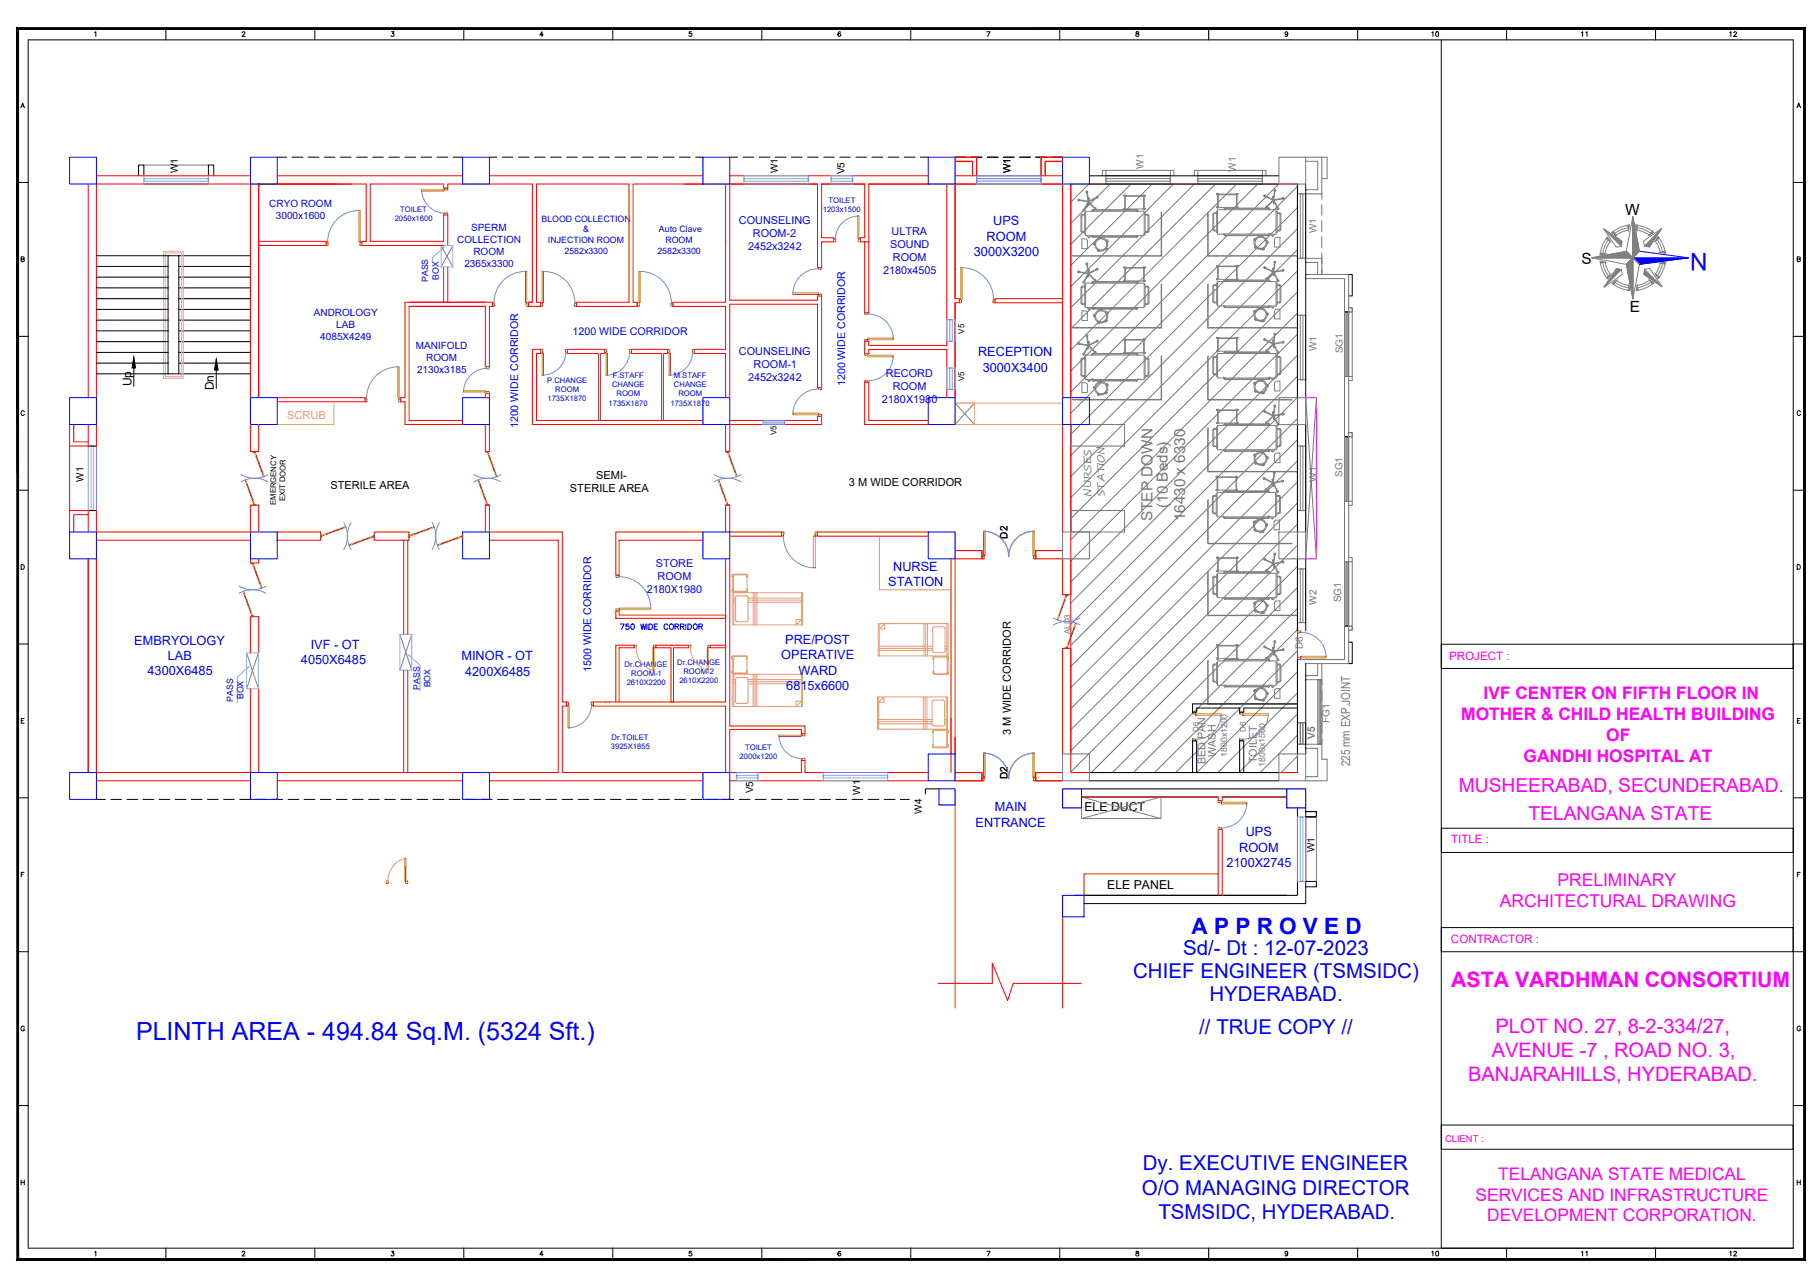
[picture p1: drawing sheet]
<svg xmlns="http://www.w3.org/2000/svg" width="841mm" height="594mm" viewBox="0 0 841 594" stroke-linecap="round" stroke-linejoin="round" font-family="sans-serif">
<!-- layer: WALL -->
<g fill="none" stroke="#f00" stroke-width=".46">
<path d="M441 75h8v6M441 73h10v8M491 75h-8v6M491 73h-10v8M41 85v99M45 81h71M128 81h86M163 85h-47v124h4v-13M226 81h99M335 85v55h-24v2h24v19h-14v2h14v21M337 85v54h41v-2h2v42h-2v-38h-41v43M337 81h92"/>
<path d="M401 85h90v99v-44h-31v-2h31v-53h-50v53h2v2h-2v44M401 85h28M401 85v59h-1v-32M438 85v75h-37v-2h-1v5h1v-2h37v23M441 81h50M495 85h105v272h-105zM495 85v99M120 111h31v2h-31M205 113h-38v-2h2v-26h-49v99M335 112h.1M401 112h-3v-2h2v-25h-20v25h5v2h-5v12h-2v-39h-85v55h1v2h-28v-2h25v-55h-43v55h2v2h-6v-2h2v-55h-39v2h-2v-2h-34v26h34v-12h2v14M205 123v17"/>
<path d="M207 123v17M277 163h-15v-2h17v2h-2M306 163h-14v-2h17v2h-2M32 196v10h9v-10M34 196v8h7M45 184v-99h71v99M45 196v10M118 196h3M128 184h41v2h-41M214 194h-25v-52h35v27h2v-27h2v-2h-41v44h-2v2h2v10h39v13h-2v-13M224 182h2v2h-2zM325 194h-77v-31h2v-2h-4v35h79"/>
<path d="M337 194h41M378 194v-2v2M378 192h2v4h-43v13h-2v-13M429 194h-28v-17h-1v19h29M491 196v50M495 196v50M32 206v30M41 238h-7v8M45 236v10h71v-13h4v13M32 246v-10h9v10M41 258v99M45 258v99h71v-39"/>
<path d="M45 250h71M116 258v2h4v-2M128 246h20v4h-20zM173 246h16v4h-16zM187 250v43M188 250v43M224 246v-13h2v13h34v78h2v2h-2v31h65M226 250h32v107h-32M285 246h40M286 250h39M335 246v-13h2v13h24v2h-24M335 258v66h-61v2h61v31"/>
<path d="M337 258v77h35v4h-2v-2h-33v20h33v-6h2v6h57M429 246h-51v2h51M439 258v99M441 254h13v4h-13v103h13v-4h-13M491 254h-12v4h12v17h4v-17M116 302v-17h4v17M120 318v39M187 310v47M188 310v47M128 357h86M327 357h4M491 348v-48h4v48"/>
<path d="M491 357h-12v4h12M45 361h71M128 361h86M226 361h99M337 361h92M441 372v94M500 368h63v2h2v-2h30M491 414v52M563 414v-31h2v31M563 404h-62v10M434 454h25v-9l7 17 2-8h32"/>
</g>
<!-- layer: D.F -->
<g fill="none" stroke="#767676" stroke-width=".46">
<path d="M591 73h12v12h-12zM603 75h6v13h-6M603 73h10v10h-2M611 73v19M503 85l-8 8M509 81v-2h2v2M511 83h30v1h-30zM511 81h30v4h-30zM513 85l-18 18M523 85l-28 28M532 85l-37 38M537 98v20"/>
<path d="M541 81v-2h1v2M542 85l-47 47M552 81v-2h2v2M552 85l-57 57M554 83h29v1h-29zM554 81h29v4h-29zM558 98v20M562 85l-67 67M571 85l-76 77M581 85l-86 86M583 81v-2h2v2M591 85l-96 96"/>
<path d="M600 90h3v29h-3zM600 86l-105 105M600 96l-105 105M601 90h1v29h-1zM603 90h8M611 95v4M495 118h41M558 118h42M600 106l-105 104M600 115l-105 105M603 119h8M611 102v5"/>
<path d="M611 109v5M611 117v10M537 131v21M558 131v21M600 125l-105 105M600 135l-105 105M603 121h6v6M603 129h18v176h-21M603 127h20v180h-20M495 151h41M558 151h42M600 146h3v29h-3z"/>
<path d="M600 145l-105 104M600 154l-105 105M601 146h1v29h-1zM621 144h2v30h-2zM622 144h1v30h-1zM623 142h2v2h-2M537 164v21M558 164v21M600 164l-105 105M600 174l-105 105M623 174h2v2h-2M495 196h25v10h-25z"/>
<path d="M495 185h41M558 198v20M558 185h39M591 184h12v12h-12zM600 184l-105 104M600 193l-105 105M603 184l5 74M608 184l-5 74M623 200h2v2h-2M558 218h42M600 206h3v30h-3zM600 203l-105 105"/>
<path d="M600 213l-105 105M601 206h1v30h-1zM621 202h2v30h-2zM622 202h1v30h-1zM495 236h25v10h-25zM558 231v20M600 223l-105 104M600 232l-105 105M623 232h2v1h-2M491 246h12v12h-12zM558 251h39M591 246h12v12h-12z"/>
<path d="M600 242l-105 105M600 252l-105 105M621 259h2v30h-2zM622 259h1v30h-1zM623 258h2v1h-2M558 264v20M600 263h3v25h-3zM600 262l-96 95M600 271l-86 86M601 263h1v25h-1zM600 284h-42M600 281l-76 76"/>
<path d="M600 291l-66 66M623 289h2v2h-2M558 305v20M600 301l-57 56M600 310l-47 47M603 314h8M609 314h2v30h-2zM609 307v5h-6M610 314v30zM611 307v9M611 319v5M558 325h42"/>
<path d="M600 334h3v10h-3zM600 320l-37 37M600 330l-27 27M600 340l-18 17M601 334h1v10h-1zM611 326v5M611 334v5M491 348h12v13h-12zM591 348h12v13h-12zM600 349l-8 8M603 346h6v13h-6M603 344h8"/>
<path d="M611 341v10h2v10h-10M491 364h9v9h-9zM595 364h8v9h-8z"/>
</g>
<!-- layer: DOOR -->
<g fill="none" stroke="#b88a00" stroke-width=".46">
<path d="M166 97h1v15h-1zM195 88h10h-10zM205 99l2-1v1h-2zM205 87h2v1h-1zM207 98h.1M207 88h.1M396 100h1v10h-1zM151 112h1l-1 1zM167 112v1h-1zM385 110h1v2h-1zM386 111h.1M397 111v-1h1v2h-1"/>
<path d="M397 111h.1M397 111v1M228 140h1l-1 2zM243 125v15zM243 140h1v2l-1-1zM250 140h1v2h-1zM251 125v15zM266 140v2l-1-1zM294 140h1v2h-1zM295 125h1v15h-1zM310 140h1v2l-1-1zM366 135h12v1h-12z"/>
<path d="M379 124h1h-2h2M380 136h-2v1h2l-1-1M443 138h1v2h-1zM444 124h1v14h-1zM444 140h.1M459 140h.1M459 138h1v2h-1zM229 141h.1M243 141h.1M251 141h.1M265 141h.1M295 141h.1"/>
<path d="M310 141h.1M400 157h1v1h-1v-1M400 145v-1h1v1h-1M401 156h12v1h-12zM184 170v14zM226 170h.1M226 170v-1h-1v1h1M250 161h1v2h-1zM251 163v10zM251 162h.1M261 161h1v2zM280 161v1"/>
<path d="M280 163h1v10h-1zM280 161h-1v2h1v-1M280 162h.1M291 162h.1M291 161h1v2h-1zM309 161v2zM309 163h1v10h-1zM309 162h.1M320 161h1v2h-1zM379 180l1-1h-2v1h2M400 163h1v1h-1zM400 176h1v1h-1z"/>
<path d="M401 164h12v1h-12zM169 184l1 1-1 1zM170 185h.1M184 185h.1M184 184h1v2h-1zM214 180h11v1h-11zM226 181h.1M226 181h-1v1h1v-1M366 191h12v1h-12zM379 191l1 1h-2l2-1M117 209h1zM119 211l2 7"/>
<path d="M119 211h-1M121 218h.1M225 209h1zM226 211l3 7M226 211h.1M336 209h1zM337 211l3 7M337 211h.1M340 218h-1M114 222l3 11-4-11M114 224l3 7M114 224h.1"/>
<path d="M117 233h1zM122 220l-4-11 4 11M221 222l4 11-4-11M222 224h.1M224 231h.1M225 233h1zM230 220l-5-11 4 11M332 222l4 11-4-11M333 224h.1M335 231h.1M336 233h1zM341 220l-4-11 3 11"/>
<path d="M148 247v1zM151 247h.1M158 244h.1M158 244l-7 3M160 243l-12 4 12-3M161 252l12-4-12 4M170 248v1M170 249l-6 2M173 247v1zM189 247v1zM191 247h1M198 244h.1"/>
<path d="M198 244l-6 3M201 243l-12 4 12-3M202 252l12-4-12 4M211 248v1M211 249l-7 2M213 247l1 1zM361 246h1v2h-1zM362 246h.1M376 248h1v14h-1zM377 246h.1M377 246h1v2h-1v-2M455 245v12z"/>
<path d="M455 258h-1M455 258h.1M455 258v-1h-1v1h1M477 245h1v12h-1zM478 258v-1h1v1h-1M478 258h.1M113 273l3 12-4-12M113 275l3 7M116 260h1zM118 263l2 6M118 263h-1M120 269v1"/>
<path d="M121 272l-4-12 4 12M285 266h1l-1 1zM492 277h.1M492 277l-3 7M492 275h2zM116 285h1zM285 281h1v1h-1zM285 281h.1M286 281h15h-15zM293 298h1v1h-1zM302 299v11zM302 298h1v1h-1z"/>
<path d="M318 298h1v1h-1zM327 299v11zM327 298h1v1h-1zM489 286l4-11-4 11M489 284h1M492 299l2 1zM494 297h.1M496 290l-2 7M497 288l-4 11 4-11M600 292v-1h1v1h-1M600 292h.1M600 304h.1"/>
<path d="M600 304h1v1h-1v-1M601 303h12v1h-12zM262 326h1v10h-1zM263 325l-1-1v2l1-1M263 325h.1M273 325h.1M273 324h1v2h-1zM360 340h10h-10zM372 340h.1M372 340v-1h-2v1h2M551 330h.1M551 330h2v-1h-2v1"/>
<path d="M553 330h11h-11zM573 330h.1M573 330h1v-1h-1v1M574 330h12h-12zM372 350v1M372 350l-2 1h2M372 350h.1M455 348v11zM477 348h1v11h-1zM478 359h1v2l-1-1zM551 342h.1M551 341h.1"/>
<path d="M551 341l2 1h-2M573 342h.1M573 341h.1M573 341l1 1h-1M455 360l-1 1M455 360h.1M455 360v-1h-1v2h1M478 360h.1M563 371v-1h1v1h-1M564 371h12h-12zM187 397h1v10h-1zM563 382v1h1v-1h-1"/>
<path d="M179 408v-1h-1v1h1M188 407v1h-1z"/>
</g>
<g fill="none" stroke="#5ca1b8" stroke-width=".46">
<path d="M166 97a14 14 0 0 0-15 15M195 88a11 11 0 0 0 11 11M397 100a11 11 0 0 0-11 11M243 125a14 14 0 0 0-15 15M251 125a14 14 0 0 1 15 15M296 125a14 14 0 0 1 14 15M378 124a12 12 0 0 0-12 11M445 124a14 14 0 0 1 14 15M401 145a12 12 0 0 1 12 11M184 169a14 14 0 0 0-15 16M225 170a11 11 0 0 0-11 11M261 162a11 11 0 0 1-10 11"/>
<path d="M291 162a11 11 0 0 1-11 11M320 162a11 11 0 0 1-11 11M378 180a12 12 0 0 0-12 11M413 165a12 12 0 0 1-12 11M111 219a12 12 0 0 0 13 0M219 219a12 12 0 0 0 12 0M330 219a12 12 0 0 0 12 0M111 223a12 12 0 0 1 13 0M219 223a12 12 0 0 1 12 0M330 223a12 12 0 0 1 12 0M159 241a12 12 0 0 1 0 13M162 241a12 12 0 0 0 0 13"/>
<path d="M200 241a12 12 0 0 1 0 13M203 241a12 12 0 0 0 0 13M362 248a14 14 0 0 0 14 14M454 245a12 12 0 0 1 12 12 12 12 0 0 1 12-12M110 271a12 12 0 0 0 13 0M110 274a12 12 0 0 1 13 0M286 266a14 14 0 0 1 15 15M487 289a12 12 0 0 1 12 0M487 285a12 12 0 0 0 12 0M601 292a12 12 0 0 1 12 11M273 325a11 11 0 0 1-11 11M360 340a11 11 0 0 0 11 11"/>
<path d="M564 330a12 12 0 0 1-11 11M586 330a12 12 0 0 1-12 11M454 348a12 12 0 0 1 12 12 12 12 0 0 1 12-12M576 371a12 12 0 0 1-12 11"/>
</g>
<!-- layer: TITLE -->
<g fill="none" stroke="#808080" stroke-width=".46">
<path d="M736 119h19l-3 3 3-3zM741 106l8 5v3h-2zM743 110l-3 3-1 5M743 110l1 2-2 5-3 1M743 111l-1 3-1 3M751 116l4 3-4-3M751 116l-15 3 16 3 3 16 3-16M752 105l-3 1-3 2M753 104l-4 1-4 2 2 2 5-3M753 104v2M755 100v19v-19M755 119v19v-19l3 3-3-3 3-3z"/>
<path d="M756 106l6 3M756 106v-2l4 1 4 2M757 105l3 1 3 2M758 116l-3-16-4 16M759 111l9-5-6 8h-2zM764 107l-2 2M765 111l2 6h3l-1-4-3-4-1 2M766 111l2 6M739 121h3l1 3 1 3-1 2-2-4zM741 121l1 4 1 2M745 131l4 2 4 1v-2l-6-2-2 1M746 130l3 2 3 1"/>
<path d="M747 124l2 1 1 2-9 6zM757 132l5-3 2 2-4 2-4 1zM760 124h2l6 8-8-5zM763 130l-3 2-3 1M767 121l-2 6 1 2 3-4 1-4-3 1M768 121l-2 6"/>
</g>
<g fill="#808080" stroke="#808080" stroke-width=".46">
<path d="M755 100l3 16-3 3z"/>
<path d="M755 119v19l-3-16z"/>
<path d="M762 129l2 2z"/>
<path d="M760 124l8 8-8-5z"/>
<path d="M765 127l2 1-1 1z"/>
<path d="M757 132v2h-1z"/>
<path d="M753 132v2h-1z"/>
<path d="M742 128l2-1-1 2z"/>
<path d="M745 131l2-1-1 1z"/>
<path d="M747 124l2 1-8 8z"/>
<path d="M736 119l15-3 4 3z"/>
<path d="M739 121h3l-2 1z"/>
<path d="M740 117h2l-3 1z"/>
<path d="M768 106l-6 8h-2z"/>
<path d="M763 107h1l-2 2z"/>
<path d="M766 109l1 1-2 1z"/>
<path d="M756 104h1l-1 2z"/>
<path d="M741 106l8 5v3z"/>
<path d="M752 104h1v2z"/>
<path d="M743 110l1 2-2-2z"/>
<path d="M745 107l2 2z"/>
<path d="M767 117l2-1 1 1z"/>
<path d="M767 122l3-1-1 1z"/>
</g>
<path d="M758 116l22 3-22 3" fill="none" stroke="#00f" stroke-width=".46"/>
<path d="M755 119h25l-22 3z" fill="#00f" stroke="#00f" stroke-width=".46"/>
<!-- layer: Staircase -->
<path d="M441 186l9 10M450 186l-9 10" fill="none" stroke="#808080" stroke-width=".46"/>
<!-- layer: FUR -->
<path d="M441 186h9v10h-9zM441 186h50v10h-50z" fill="none" stroke="#ff9f7f" stroke-width=".46"/>
<!-- layer: Bed -->
<g fill="none" stroke="#808080" stroke-width=".46">
<path d="M498 92l5 1-2 4M498 92h.1M499 92h-1l1 1M500 100v7M501 97h.1M501 97v1v-1M501 99l-1 1M501 99h-1l-1 1M502 98h-1v10h1M502 98h27v11h-27zM502 89l1 4-5-1M502 89l1 3"/>
<path d="M502 89h.1M502 89v-1v1M503 95h.1M503 94l-2 3M503 93l3 3M503 92h.1M503 92v3M503 91h.1M503 91v4M505 98h.1M505 98v-1v1M506 96h.1"/>
<path d="M506 96v1v-1M507 91h.1M507 91l-4 2 3 3M507 91l-4 2M519 90h1M519 91h1M519 96l1 1h-1M519 90l1 1M519 96h1M520 96h-1M520 90h9v7h-9zM520 90h.1"/>
<path d="M525 97h-20h20M525 97h.1M525 97v1h1M525 97l1 1M526 98h.1M528 90h1M528 97h1M529 91h.1M529 96h.1M529 98v10M529 96l-1 1v-6h-8v6M529 99l2 1v7h-2"/>
<path d="M529 99h1l1 1v7h-2M529 90h-1M529 90v1M561 98l-1 1v7l2 1M561 98h1M562 89h1M562 90h1zM562 96h1M562 96h1zM562 99h-1v7h1M562 96h.1M563 90h9v6h-9z"/>
<path d="M563 98h-1v9h1M563 97h27v11h-27zM563 90h.1M563 90h-1M566 97h.1M566 96v1zM566 96h20zM571 96h1M571 89h1M571 90h1M571 90h.1M571 96h.1"/>
<path d="M571 96v-6h-8v6h-1M572 96h-1M584 90l4 2-3 4M584 90l4 2M584 90h.1M585 90h-1l1 1M585 96h.1M585 95v1l1-1M586 96h.1M586 97h.1M587 96h-1v1M587 96v1"/>
<path d="M587 97h.1M588 91h.1M588 91l1 3M588 93l-3 3M589 93l2 3M589 94h.1M589 88v-1v1M589 88l-1 3M589 88h.1M589 88v4h4M590 98v9M590 99h2v7h-2"/>
<path d="M590 98h1M590 96l1 1-1-1M591 96h.1M591 98l1 1v7l-1 1h-1M592 92h1M593 92l-4 1 2 3M593 92h.1M499 107h1h1M500 107h1M500 110h2v1v4h-2zM502 109l1 1 1-1M505 109h.1"/>
<path d="M505 109v1v-1M505 109l20 1M505 109h20M505 113h1M506 112v1M506 112l-1 1M507 116h1M508 116h.1M508 110h1M509 110h-1M509 110h.1M511 115l-1 1h-2"/>
<path d="M511 111l1 1M511 115h.1M512 111v1M512 111h-1M512 115h-1M512 112h.1M525 109v1M526 109l-1 1M526 109h.1M526 109h-1v1M566 108v1zM566 108h.1"/>
<path d="M566 109h20zM579 111h1M580 114v1M580 114l1 1M580 110v1M580 110l-1 1M580 114l2 1h2M581 115h-1M583 109h1M584 115h-1M585 111l1 1M586 111v1"/>
<path d="M586 111h-1M586 112h.1M586 108h.1M586 108v1h1M587 108h.1M587 108v1M587 108l1 1 1-1M589 110h1h1v4h-2zM498 126h5l-2 4M498 126h.1M499 126h-1h1M499 140l1 1h1"/>
<path d="M500 133v7M500 140h1M501 130h.1M501 130v1v-1M501 133h-1M501 132h-1l-1 1M502 132h-1v9h1M502 131h27v11h-27zM502 122l1 4h-5M502 122l1 3M502 122h.1M502 122v-1v1"/>
<path d="M503 128h.1M503 127l-2 3M503 127l3 3M503 125h.1M503 125v3M505 131h.1M505 131v-1v1M506 130h.1M506 129v1v-1M506 129v1M507 124v1M507 124l-4 2"/>
<path d="M507 124h.1M507 124l-4 2 3 3M519 130h1M519 123h1M519 124h1M519 123l1 1M520 129l-1 1M520 124h9v6h-9zM520 130v-6h8v6h1M520 123v1M520 130h.1M525 130h-20h20"/>
<path d="M525 130h.1M525 130v1h1M525 130l1 1M526 131h.1M528 123h1M528 130h1M529 124h.1M529 129v1M529 132v9M529 130h.1M529 133h2v7h-2M529 132h1l1 1v7l-2 1"/>
<path d="M529 123l-1 1M529 123v1M561 131l-1 1v7l2 1M561 132h1M562 123h1M562 129h1M562 129h1zM562 132h-1v7l1 1M562 123h.1M562 129h.1M563 123h9v6h-9zM563 131h-1v10h1"/>
<path d="M563 130h27v11h-27zM563 123h.1M566 130h.1M566 129v1M566 129l20 1zM571 129h1M571 123h1M571 123h.1M571 129h.1M571 129v-6h-8v6h-1M572 129h-1M572 123h.1"/>
<path d="M584 124l4 2-3 3M584 124l4 1M584 124h.1M585 124l-1-1 1 1M585 129h.1M585 128v1h1M586 130h.1M586 129l1 1M586 129v1M587 130h.1M588 124l1 3M588 124h.1"/>
<path d="M588 126l-3 3M589 127h.1M589 127l2 3M589 122v-1v1M589 121l-1 4M589 121h.1M589 121v4h4l-4 1 2 4M590 131v10M590 132h2v7l-2 1M590 132h1M590 129l1 1-1-1M591 130h.1"/>
<path d="M591 129v1M591 131l1 1v7l-1 1h-1M592 125h1M498 159l5 1-2 4M498 159h.1M499 159h-1h1M500 144h2v4h-2zM502 155l1 4h-5M502 155l1 4M502 155h.1M502 142l1 1 1-1M503 160l3 3"/>
<path d="M503 158h.1M503 158v3M505 142h.1M505 142v1M505 142v1v-1M505 146h1M506 145v1M506 145l-1 1M507 158v-1v1M507 158h.1M507 157l-4 2M507 158l-4 2 3 3"/>
<path d="M507 149h1M507 149h1zM508 149h.1M509 143h-1M511 148l-1 1h-2M511 144l1 1M511 148h.1M511 148v1zM512 144v1M512 144h-1M512 148l-1 1M512 145h.1"/>
<path d="M519 157h1M520 157h9v6h-9zM520 157h.1M525 143h.1M525 143h-20h20M525 142h1M525 142v1M526 142l-1 1M526 142v1M526 142h.1M528 157h1M529 157h.1"/>
<path d="M529 157h-1M562 156h1M562 156h.1M563 156h9v6h-9zM563 156h.1M566 141v1zM566 141h.1M566 142h20M571 156h1M571 156h.1M572 156h.1M579 144h1"/>
<path d="M580 147v1M580 147l1 1M580 143v1M580 143l-1 1M580 144h.1M580 147l2 1h2M581 148h-1M583 142h1M584 148h-1M584 148l-1 1M584 157l4 2-3 3M584 157l4 2"/>
<path d="M584 157h.1M585 157h-1h1M585 145l1 1M586 145h.1M586 145h-1M586 145v1M586 141h.1M586 141v1h1M587 141h.1M587 141v1M587 141l1 1 1-1M588 157h.1"/>
<path d="M588 157l1 3M588 157l1 4M588 159l-3 3M589 160l2 3M589 155v-1v1M589 154l-1 4M589 154h.1M589 154v5l4-1M590 143h1v4h-2v-3zM592 158h1M593 158l-4 1 2 4M593 158h.1"/>
<path d="M499 173l1 1h1M500 166v7M500 173h1M500 177h2v1v3h-2zM501 164h.1M501 163v1v-1M501 166h-1M501 165h-1l-1 1M502 165h-1v10h1M502 164h27v11h-27zM502 175l1 1M503 161h.1"/>
<path d="M503 160l-2 4M503 176h1M504 175v1M505 175h.1M505 164h.1M505 164v-1v1M505 175v1v-1M505 176h20M505 179h1M506 179h.1M506 179h-1M506 163h.1"/>
<path d="M506 162v1M509 176h-1M509 176h-1h1M509 176h.1M511 177l1 1M512 177v1M512 178h.1M519 163h1M520 163h-1M520 163v-6h8v6h1M520 163h.1M525 163h-20l20 1"/>
<path d="M525 163v1M525 176h.1M525 163v1h1M525 163l1 1M526 175l-1 1M526 175h-1v1M526 175h.1M526 164h.1M528 163h1M529 163h.1M529 165v10M529 166h2v7h-2"/>
<path d="M529 165h1l1 1v7l-2 1M561 165v8h1M561 165h-1v8h2M561 165h1M562 162h1M562 162h1zM562 162h.1M563 164h-1v10h1M563 163h27v12h-27zM566 175h.1M566 163h.1M566 163v-1v1z"/>
<path d="M566 175h20zM566 163h20zM571 162h1M571 162h.1M571 162v-6h-8v6h-1M572 162h-1M580 177h.1M580 177h-1M583 176h1M583 175h1M585 162h.1M585 162h1"/>
<path d="M585 178l1 1M586 178v1M586 178h-1M586 163h.1M586 175h.1M586 175h1M587 163l-1-1v1M587 163h.1M587 175h.1M587 175l1 1 1-1M589 160v1M589 161h.1"/>
<path d="M589 160h.1M589 177l1-1h1v5h-2zM590 164v10M590 165h1M590 162l1 1h-1M591 163h.1M591 165l1 7-2 1M591 165h1v7l-1 1h-1M507 182l1 1M507 182h1M507 182l1 1zM508 182h.1"/>
<path d="M511 181l-1 1h-2M511 181v1M511 181v1zM512 181l-1 1M562 189h1M562 189l1 1M562 196h1M562 195h1zM562 198l-1 1v7h1M562 198h-1l-1 1v7h2M562 189h.1M562 195v1"/>
<path d="M563 189h9v6h-9zM563 197h-1v10h1M563 197h27v11h-27zM563 189h.1M566 196v1M566 196h.1M566 196h20M571 196h1M571 189h1M571 189h.1M571 195v1M571 195v-5h-8v6h-1"/>
<path d="M572 195l-1 1M572 189v1M580 181h.1M580 181h1M580 180l1 1M580 180l2 1h2M581 181h-1M584 181l-1 1M584 182h-1M584 190l4 2-3 3M584 190l4 2M584 190h.1"/>
<path d="M585 190h-1h1M585 195h.1M585 195v1l1-1M586 196h.1M586 196v1M586 196h1M587 196h.1M587 196v1M588 191l1 3M588 190h.1M588 190v1M588 190l1 4"/>
<path d="M588 191h.1M588 192l-3 3M589 194h.1M589 193l2 3M589 193v1M589 188v-1v1M589 188l-1 3M589 188h.1M589 188v4l4-1-4 1 2 4M590 197v10M590 198l2 1v7h-2M590 198h1l1 1v7h-2"/>
<path d="M590 196h1h-1M591 196h.1M592 191h1v1M566 208v1zM566 208h.1M566 208l20 1zM580 214h.1M580 214h1M580 210l-1 1M580 210v1M580 214l2 1 2-1M581 214h-1"/>
<path d="M583 209h1M583 208l1 1M584 215h.1M584 214l-1 1M584 215h-1M585 211l1 1M586 211v1M586 211h-1M586 208h.1M586 208v1l1-1M587 208h.1M587 208l1 1 1-1"/>
<path d="M589 219v-1v1M589 219l-1 3M589 219h.1M589 210l1-1h1v5h-2zM589 219l-1 4 5-1M561 229l-1 1v7h2M561 229h1M562 220h1M562 220v1M562 227h1M562 226h.1M562 229l-1 1v7h1"/>
<path d="M562 220h.1M562 226v1M562 220h9v6h-9zM562 228v10M562 227h27v12h-27zM563 220h.1M563 220h-1M565 239h1v1zM565 239h.1M565 227h.1M566 227h-1zM566 227h.1"/>
<path d="M566 239h20h-20M566 227h20h-20M566 239h.1M571 227h1M571 220h1M571 220h1h-1M571 220h.1M571 226v1M571 226v-5h-8v6h-1M571 226h1zM572 220l-1 1M572 226l-1 1"/>
<path d="M582 240h1M583 239l-1 1M583 239v1M583 240h-1M584 221l4 2-3 3M584 221h.1M584 221l4 2M585 221h-1M585 226h.1M585 226v1v-1M586 239h.1M586 227h.1"/>
<path d="M586 227h1M586 239v1M587 239l-1 1M587 239h.1M587 227h.1M587 239l1 1 1-1M588 221h.1M588 221v4M588 221l1 4M588 223l-3 3M588 222h.1M588 225h.1"/>
<path d="M589 225h.1M589 224l1 3M589 224l-1 1M589 228h1v10h-1M590 237h1M590 229h1M590 227h1h-1M590 227h.1M591 229v1v7M591 229l1 1v7h-1M592 222h1h-1M593 222h.1"/>
<path d="M593 222l-5 1 2 4M562 257h1M562 258h1zM562 257v1M563 258h9v6h-9zM563 257v1M571 257h1M571 257l1 1M571 257v1M579 241v1M579 245h1M580 241l-1 1"/>
<path d="M580 241h-1M580 245h.1M580 245l2 1h2M583 246h.1M584 245l-1 1M584 246h-1M584 258l4 2-3 4M584 258h.1M585 258h-1M585 258l3 2M585 258h-1l1 1M585 242v1"/>
<path d="M585 242l1 1M585 242h1M586 242v1M588 259l1 3M588 259h.1M588 259l1-3v4h4M589 241v-1h2v5h-2zM589 256v-1v1M592 260h1M593 260h-4l2 4M593 260h.1M562 264h1"/>
<path d="M562 267h-1v7h1M562 266h-1l-1 1v7l2 1M562 264h.1M563 263l-1 1M563 266h-1v9h1M563 265h27v11h-27zM566 265h.1M566 276v1M566 276h.1M566 264v1zM566 277h20zM566 264h20z"/>
<path d="M571 264h1M571 264h.1M571 264v-6h-8v6h-1M572 263v1M572 264h-1M579 279h1M579 279l1-1v1M580 278l-1 1M580 278v1M583 277h1M583 277h1zM585 264h.1"/>
<path d="M585 263v1l1-1M585 279l1 1M586 279v1M586 279h-1M586 264h.1M586 265h.1M586 276h.1M586 276v1M587 264h-1v1M587 277h-1M587 264v1M587 265h.1"/>
<path d="M587 276h.1M587 276v1M587 276l1 1M588 277h.1M588 261l-3 3M589 262h.1M589 261l2 3M589 278h1h1v4h-2zM589 276l-1 1M590 266v9M590 267h2v7h-2M590 266h1l1 1v7l-2 1"/>
<path d="M590 264l1 1-1-1M591 264h.1M562 298h1M562 298h.1M563 298h9v6h-9zM563 298h.1M571 298h1M571 298h.1M572 298h.1M580 282v1M580 282h1M580 282l2 1h2"/>
<path d="M584 283h-1M584 299l4 2-3 3M584 299l4 2M584 299h.1M585 299h-1h1M586 280h.1M588 299l1 3M588 299h.1M588 299l1 4M589 297v-1v1M589 296l-1 4M589 296h.1"/>
<path d="M589 296v5l4-1-4 1 2 4M562 304h1M562 304h1zM562 307h-1v8h1M562 307h-1h-1v8h2M562 304h.1M563 306h-1v10h1M563 305h27v12h-27zM566 305h.1M566 317h.1M566 304v1M566 317h20z"/>
<path d="M566 305h20zM571 304h1M571 304h.1M571 304v-6h-8v6h-1M572 304h-1M580 319v1zM580 319h-1M580 319h.1M583 318h1M583 317h1M585 304h.1M585 304h1"/>
<path d="M585 320l1 1M586 320v1M586 320h-1M586 305h.1M586 305h1M586 317h.1M586 304l1 1M586 317h1M587 305h.1M587 317h.1M587 317l1 1 1-1M588 301l-3 3"/>
<path d="M589 302v1M589 302l2 3M589 303h.1M589 302h.1M589 319l1-1h1v5h-2zM590 306v10M590 307h2v7l-2 1M590 307h1h1v8h-2M590 304l1 1h-1M591 305h.1M592 300h1M580 323h.1"/>
<path d="M580 323h1M580 322l1 1M580 322l2 1h2M581 323h-1M584 323h.1M584 323l-1 1M584 324h-1"/>
<circle cx="503" cy="110" r=".1"/>
<circle cx="509" cy="113" r="3"/>
<circle cx="509" cy="113" r="2.6"/>
<circle cx="583" cy="112" r="2.6"/>
<circle cx="583" cy="112" r="3"/>
<circle cx="588" cy="109" r=".1"/>
<circle cx="503" cy="143" r=".1"/>
<circle cx="509" cy="146" r="3"/>
<circle cx="509" cy="146" r="2.6"/>
<circle cx="583" cy="145" r="2.6"/>
<circle cx="583" cy="145" r="3"/>
<circle cx="588" cy="142" r=".1"/>
<circle cx="503" cy="176" r=".1"/>
<circle cx="509" cy="179" r="3"/>
<circle cx="509" cy="179" r="2.6"/>
<circle cx="583" cy="179" r="2.6"/>
<circle cx="583" cy="179" r="3"/>
<circle cx="588" cy="175" r=".1"/>
<circle cx="583" cy="212" r="2.6"/>
<circle cx="583" cy="212" r="3"/>
<circle cx="588" cy="208" r=".1"/>
<circle cx="588" cy="239" r=".1"/>
<circle cx="582" cy="243" r="2.6"/>
<circle cx="582" cy="243" r="3"/>
<circle cx="588" cy="277" r=".1"/>
<circle cx="583" cy="280" r="2.6"/>
<circle cx="583" cy="280" r="3"/>
<circle cx="588" cy="317" r=".1"/>
<circle cx="583" cy="321" r="2.6"/>
<circle cx="583" cy="321" r="3"/>
</g>
<!-- layer: D.F -->
<g fill="none" stroke="#000" stroke-width=".46">
<path d="M503 85h88M503 81h88M600 85v99M603 85v99M623 127h2v10h-2M621 144h2M600 196v50M603 196v50M621 202h2M600 258v33M603 258v33M621 289h2"/>
<path d="M623 297h2v10h-2M600 305v43M603 307v41M600 325h-49v4h2v-2h20v2h2v-2h25M503 357h88M551 357v-15h2v15M573 357v-15h2v15M500 368h63M500 364h95M503 361h88M565 368h30M603 375h5v2h-5"/>
<path d="M496 414h99"/>
</g>
<!-- layer: WIN -->
<g fill="#7fbfff" stroke="#7fbfff" stroke-width=".46">
<path d="M189 303h1z"/>
<path d="M114 309l1-1z"/>
<path d="M204 115l1-1z"/>
</g>
<path d="M204 113h5v10h-5zM204 115l-4 4v2M185 293h5v17h-5zM114 302h5v16h-5zM114 309l-4 4v12M190 303l4 4v12" fill="none" stroke="#7fbfff" stroke-width=".46"/>
<path d="M204 113l5 10M209 113l-5 10M185 293l5 17M190 293l-5 17M114 302l5 16M119 302l-5 16" fill="none" stroke="#808080" stroke-width=".46"/>
<!-- layer: furniture -->
<g fill="none" stroke="#dda56e" stroke-width=".46">
<path d="M154 186v10h-26M406 248v24h33M338 272v1M338 266v1M338 273h1M338 266h1M338 272h1M338 267h1M339 265h6v8h-6zM339 274h32v15h-32zM339 274v15M339 276h1"/>
<path d="M339 277h1M339 278h1M340 276l1-1h4l1 1v11h-1h-4l-1-1M340 276v10M345 272h.1M345 267h.1M345 272v1M345 266v1M345 266h-6v7h6M346 276h24M346 277h24M346 278h24"/>
<path d="M348 274v15M349 274v15M350 274v15M370 274v15M294 299a11 11 0 0 0 8 11M319 299a11 11 0 0 0 8 11M368 286h2l-2 3zM406 288h32v15h-32zM406 291l3-3v3zM406 288v15M406 300h25M406 299h25"/>
<path d="M427 288v15M428 288v15M429 288v15M437 300h1M437 299h1M438 288v15M338 310v1M338 303v1M338 303h1M338 304h1M339 303h6v8h-6zM339 310v1"/>
<path d="M339 312h32v14h-32zM339 312v14M339 314h1M339 315h1M339 316h1M340 314l1-1h4h1v11M340 314v10M345 310v1M345 304h.1M345 303v1M345 303h-6v8h6M346 314h24"/>
<path d="M346 315h24M346 316h24M348 312v14M349 312v14M350 312v14M370 312v14M431 301l1 1h4l1-1M431 301v-11h1h4h1v11M431 304v1M431 310v1M431 304h7v7h-7M431 305h.1"/>
<path d="M431 310h.1M431 303h7v9h-7zM438 304v1M438 310v1M340 324l1 1h4l1-1M368 324h2l-2 2zM406 322h32v15h-32zM406 324l3-2v2zM406 322v15M406 334h25M406 333h25M406 332h25"/>
<path d="M427 322v15M428 322v15M431 324l1-1h4v1v11h-4h-1M431 324v11M431 337v1M431 337h6v8h-6M431 338h.1M431 337h7v8h-7zM436 334h1M436 333h1M436 332h1M437 322v15"/>
<path d="M438 337h.1M438 338h.1M438 337v1M431 344v1M431 344h.1M438 345h.1M438 344h.1M438 344v1M187 396a11 11 0 0 0-8 11"/>
</g>
<g fill="none" stroke="#808080" stroke-width=".46">
<path d="M339 273h.1M338 272h1M338 273h1M338 266h1M338 267h1M339 272h.1M339 266h.1M339 267h.1M345 272h.1M345 273h.1M345 266h.1M345 267h.1"/>
<path d="M338 304h1M338 311h1M338 310h1M338 303h1M339 310h.1M339 311h.1M339 303h.1M339 304h.1M345 310h.1M345 311h.1M345 303h.1M345 304h.1"/>
<path d="M431 304h.1M431 305h.1M431 311h.1M431 310h.1M438 305h.1M438 304h.1M438 311h.1M438 310h.1M431 337h.1M431 338h.1M438 338h.1M438 337h.1"/>
<path d="M431 345h.1M431 344h.1M438 345h.1M438 344h.1"/>
</g>
<!-- layer: WALL -->
<g fill="#f00" stroke="#f00" stroke-width=".46">
<circle cx="441" cy="124" r=".1"/>
<circle cx="128" cy="250" r=".1"/>
<circle cx="128" cy="246" r=".1"/>
<circle cx="226" cy="250" r=".1"/>
</g>
<!-- layer: D.F -->
<path d="M603 184h5v74h-5z" fill="none" stroke="#f0f" stroke-width=".46"/>
<!-- layer: Chajja -->
<g fill="none" stroke="#000" stroke-width=".46">
<path d="M128 73h4M135 73h5M142 73h5M150 73h5M157 73h5M165 73h5M172 73h5M180 73h5M187 73h5M195 73h5M202 73h5M209 73h5"/>
<path d="M226 73h4M232 73h5M240 73h4M247 73h5M254 73h5M262 73h5M269 73h5M277 73h5M284 73h5M292 73h5M299 73h5M307 73h4"/>
<path d="M314 73h5M321 73h4M337 73h4M343 73h5M351 73h5M358 73h5M366 73h5M373 73h5M381 73h5M388 73h5M396 73h4M403 73h5"/>
<path d="M410 73h5M418 73h5M425 73h4M441 73h5M449 73h5M456 73h5M464 73h5M471 73h5M479 73h5M486 73h5M64 81v-5h2v5M96 81v-5h3v5"/>
<path d="M45 369h4M51 369h5M59 369h5M66 369h5M74 369h5M81 369h5M88 369h5M96 369h5M103 369h5M111 369h5M118 369h5M126 369h5"/>
<path d="M133 369h5M141 369h5M148 369h5M155 369h5M163 369h5M170 369h5M178 369h5M185 369h5M193 369h5M200 369h5M208 369h5M215 369h5"/>
<path d="M222 369h5M230 369h5M237 369h5M245 369h5M252 369h5M260 369h5M267 369h5M275 369h5M282 369h5M289 369h5M297 369h5M304 369h5"/>
<path d="M312 369h5M319 369h5M327 369h5M334 369h5M342 369h5M349 369h5M356 369h5M364 369h5M371 369h5M379 369h5M386 369h5M394 369h5"/>
<path d="M401 369h5M409 369h5M416 369h4M434 364h-6v3M603 375h5v2h-5M603 407h5v3h-5"/>
</g>
<!-- layer: D.F -->
<path d="M511 79h30M554 79h29M625 144v30M625 202v30M625 259v30M500 368h36v10h-36zM500 368l36 10M536 368l-36 10" fill="none" stroke="#808080" stroke-width=".46"/>
<!-- layer: Window -->
<g fill="none" stroke="#7f9fff" stroke-width=".46">
<path d="M66 83h30v1h-30zM66 81h30v4h-30zM344 81h30v4h-30zM344 83h30v1h-30zM384 81h10v4h-10zM384 83h10v1h-10zM451 83h30v1h-30zM451 81h30v4h-30zM438 148h3v10h-3zM439 148h1v10h-1zM438 170h3v10h-3zM439 170h1v10h-1z"/>
<path d="M353 194h10v2h-10zM353 195h1M354 195h1M355 195h2M357 195h.1M358 195h2M360 195h.1M360 195h3M41 206h4v30h-4zM42 206h1v30h-1zM340 357h10v4h-10zM340 358h10v1h-10z"/>
<path d="M380 357h30v4h-30zM380 358h30v1h-30zM600 377h3v30h-3zM601 377h1v30h-1z"/>
</g>
<!-- layer: Staircase -->
<path d="M62 165l1 5h-2zM100 166l1 5h-2z" fill="#000" stroke="#000" stroke-width=".46"/>
<g fill="none" stroke="#000" stroke-width=".46">
<path d="M45 118h33M83 118h33M45 138h33M45 133h33M45 128h33M45 123h33M83 138h33M83 133h33M83 128h33M83 123h33M45 158h33M45 153h33"/>
<path d="M45 148h33M45 143h33M83 158h33M83 153h33M83 148h33M83 143h33M45 173h33M45 168h33M45 163h33M62 170v8M83 173h33M83 168h33"/>
<path d="M83 163h33M100 171v8"/>
</g>
<!-- layer: Chajja -->
<path d="M66 76h30M608 377v30" fill="none" stroke="#808080" stroke-width=".46"/>
<!-- layer: walls -->
<path d="M41 206h4M41 236h4" fill="none" stroke="#000" stroke-width=".46"/>
<!-- layer: Railing -->
<path d="M76 116h9v59h-9zM76 117h8v57h-8z" fill="none" stroke="#ff9f7f" stroke-width=".46"/>
<!-- layer: BLOCK HACTH -->
<path d="M78 118h5v55h-5z" fill="none" stroke="#000" stroke-width=".46"/>
<!-- layer: COL -->
<g fill="none" stroke="#00f" stroke-width=".46">
<path d="M32 73h13v12h-13zM116 73h12v12h-12zM214 73h12v12h-12zM325 73h12v12h-12zM429 73h12v12h-12zM491 73h12v12h-12zM32 184h13v12h-13zM116 184h12v12h-12zM214 184h12v12h-12zM325 184h12v12h-12zM429 184h12v12h-12zM491 184h12v12h-12z"/>
<path d="M32 246h13v12h-13zM116 246h12v12h-12zM214 246h12v12h-12zM325 246h12v12h-12zM429 246h12v12h-12zM32 357h13v12h-13zM116 357h12v12h-12zM214 357h12v12h-12zM325 357h12v12h-12zM429 348h12v13h-12zM434 364h7v8h-7zM491 364h9v9h-9z"/>
<path d="M595 364h8v9h-8zM491 414h10v10h-10z"/>
</g>
<!-- layer: TITLE -->
<g fill="none" stroke="#000" stroke-width=".46">
<path d="M13 18h816v559h-816zM44 15v2M77 13v5M112 15h1l-1 2h1M145 13v5M181 15h1l-1 1a.7 .7 0 0 1 1 0 .7 .7 0 0 1-1 1 .7 .7 0 0 1 0-1M214 13v5M251 16h-2l1-1v2M283 13v5M320 15h-1l-1 1a1 1 0 0 1 2 0 .8 .8 0 0 1-1 1 .8 .8 0 0 1-1-1M352 13v5M388 15a.9 .9 0 0 0-1 1 .9 .9 0 0 0 1 1 .7 .7 0 0 0 0-1 .7 .7 0 0 0-1 0"/>
<path d="M421 13v5M456 15h1l-1 2M490 13v5M525 15l1 1a.7 .7 0 0 1-1 1 .7 .7 0 0 1 0-1l1-1zM559 13v5M595 15a.7 .7 0 0 1-1 1 .7 .7 0 0 1 0-1 .7 .7 0 0 1 1 0v2h-1M627 13v5M666 18v559M696 13v5M765 13v5M10 50v-2l1 2M10 49h1"/>
<path d="M830 50l1-2 1 2M831 49h1M8 84h5M829 84h5M10 120h1v-1h-1v2h1v-1M830 120h2v-1h-2v2h2l-1-1M8 155h5M829 155h5M11 190a.8 .8 0 0 0-1 0 .8 .8 0 0 0 0 1 .8 .8 0 0 0 0 1 .8 .8 0 0 0 1-1M832 190a.8 .8 0 0 0-1 0 .8 .8 0 0 0-1 1 .8 .8 0 0 0 1 1 .8 .8 0 0 0 1-1M8 226h5M829 226h5"/>
<path d="M10 261h1a1.2 1.2 0 0 1-1 2zM830 261h2v2h-2zM8 297h5M666 298h163v11h-163zM829 297h5M10 333h1M11 332h-1v2h1M831 333h.1M832 332h-1v2h1M8 369h5M829 369h5M666 383h163v11h-163z"/>
<path d="M10 404h1M11 403h-1v2M831 404h.1M832 403h-1v2M8 440h5M666 429h163v11h-163zM829 440h5M11 475a.8 .8 0 0 0-1-1 .8 .8 0 0 0 0 1 .9 .9 0 0 0 0 1 .9 .9 0 0 0 1 0v-1M832 475a.8 .8 0 0 0-1-1 .8 .8 0 0 0-1 1 .9 .9 0 0 0 1 1 .9 .9 0 0 0 1 0v-1h-1M8 511h5M666 520h163v11h-163zM829 511h5"/>
<path d="M10 546h1M10 545v2M11 545v2M830 545v2M830 546h2M832 545v2M44 578v2M77 577v5M112 579l1-1v1l-1 1h1M145 577v5M181 578h1l-1 1a.7 .7 0 0 1 1 1 .7 .7 0 0 1-1 0M214 577v5"/>
<path d="M251 579h-2l1-1v2M283 577v5M320 578h-1l-1 1a1 1 0 0 1 2 0 .8 .8 0 0 1-1 1 .8 .8 0 0 1-1 0M352 577v5M388 578a1 1 0 0 0-1 1 1 1 0 0 0 1 1 .7 .7 0 0 0 0-1 .7 .7 0 0 0-1 0M421 577v5M456 578h1l-1 2M490 577v5M525 578v1a.9 .9 0 0 1 1 0 .9 .9 0 0 1 0 1h-1a1.1 1.1 0 0 1 0-1 1.1 1.1 0 0 1 1 0zM559 577v5M595 579a.7 .7 0 0 1-1 0 .7 .7 0 0 1 0-1 .7 .7 0 0 1 1 0v2h-1M627 577v5"/>
<path d="M696 577v5M765 577v5"/>
</g>
<path d="M834 13l-1 1 1 568zM833 14l1 568-1-1zM8 582h826l-1-1zM9 581h824l-825 1zM8 13v569l1-1zM8 13l1 1v567zM8 13l1 1 825-1zM9 14l825-1-1 1z" fill="#000" stroke="#000" stroke-width=".46"/>
<!-- layer: 0 -->
<path d="M666 577h163" fill="none" stroke="#000" stroke-width=".46"/>
<!-- layer: WALL -->
<path d="M600 373v41h-99M603 373v44h-102" fill="none" stroke="#000" stroke-width=".46"/>
<!-- layer: P-Wall -->
<path d="M277 163v31M306 163v31M307 163v31" fill="none" stroke="#954a00" stroke-width=".46"/>
<!-- layer: walls -->
<path d="M285 246v20h1v-16M285 282h1v2h49v2h-50zM303 298h15v1h-7v25h-1v-25h-7zM328 298h7v1h-7zM285 324v-26h8v1h-7v25" fill="none" stroke="#f00" stroke-width=".46"/>
<text font-size="11.6" fill="#00f" x="63" y="480">PLINTH AREA - 494.84 Sq.M. (5324 Sft.)</text>
<text font-size="11.2" fill="#00f" x="789" y="117" transform="rotate(180 789 117)">N</text>
<text font-size="10.4" fill="#00f" x="551" y="431">A P P R O V E D</text>
<text font-size="9.8" fill="#f0f" x="671" y="456">ASTA VARDHMAN CONSORTIUM</text>
<g font-size="9.5" fill="#00f">
<text x="547" y="441">Sd/- Dt : 12-07-2023</text>
<text x="524" y="452">CHIEF ENGINEER (TSMSIDC)</text>
<text x="559" y="462">HYDERABAD.</text>
<text x="554" y="478">// TRUE COPY //</text>
<text x="528" y="540">Dy. EXECUTIVE ENGINEER</text>
<text x="528" y="552">O/O MANAGING DIRECTOR</text>
<text x="535" y="563">TSMSIDC, HYDERABAD.</text>
</g>
<g font-size="9.2" fill="#f0f">
<text x="691" y="477">PLOT NO. 27, 8-2-334/27,</text>
<text x="689" y="488">AVENUE -7 , ROAD NO. 3,</text>
<text x="679" y="499">BANJARAHILLS, HYDERABAD.</text>
</g>
<g font-size="8.9" fill="#f0f">
<text x="674" y="366">MUSHEERABAD, SECUNDERABAD.</text>
<text x="706" y="379">TELANGANA STATE</text>
</g>
<g font-size="8.1" fill="#f0f">
<text x="720" y="409">PRELIMINARY</text>
<text x="693" y="419">ARCHITECTURAL DRAWING</text>
</g>
<g font-size="8" fill="#f0f">
<text x="686" y="323">IVF CENTER ON FIFTH FLOOR IN</text>
<text x="675" y="333">MOTHER &amp; CHILD HEALTH BUILDING</text>
<text x="742" y="342">OF</text>
<text x="704" y="352">GANDHI HOSPITAL AT</text>
<text x="692" y="545">TELANGANA STATE MEDICAL</text>
<text x="682" y="555">SERVICES AND INFRASTRUCTURE</text>
<text x="687" y="564">DEVELOPMENT CORPORATION.</text>
</g>
<g font-size="7.1">
<text x="751" y="99">W</text>
<text x="731" y="122">S</text>
<text x="753" y="144">E</text>
</g>
<g font-size="7.1" fill="#767676">
<text x="540" y="235" transform="rotate(-90 540 235)">(10 Beds)</text>
<text x="532" y="241" transform="rotate(-90 532 241)">STEP DOWN</text>
<text x="548" y="241" transform="rotate(-90 548 241)">16430 x 6330</text>
</g>
<g font-size="5.9" fill="#00f">
<text x="459" y="104">UPS</text>
<text x="456" y="111">ROOM</text>
<text x="450" y="118">3000X3200</text>
<text x="452" y="165">RECEPTION</text>
<text x="454" y="172">3000X3400</text>
<text x="413" y="264">NURSE</text>
<text x="410" y="271">STATION</text>
<text x="62" y="298">EMBRYOLOGY</text>
<text x="144" y="300">IVF - OT</text>
<text x="363" y="298">PRE/POST</text>
<text x="78" y="305">LAB</text>
<text x="213" y="305">MINOR - OT</text>
<text x="361" y="305">OPERATIVE</text>
<text x="68" y="312">4300X6485</text>
<text x="139" y="307">4050X6485</text>
<text x="369" y="312">WARD</text>
<text x="215" y="312">4200X6485</text>
<text x="363" y="319">6815x6600</text>
<text x="460" y="375">MAIN</text>
<text x="451" y="382">ENTRANCE</text>
<text x="576" y="386">UPS</text>
<text x="573" y="393">ROOM</text>
<text x="567" y="401">2100X2745</text>
</g>
<text font-size="5.8" fill="#767676" x="624" y="354" transform="rotate(-90 624 354)">225 mm EXP.JOINT</text>
<text font-size="5.7" fill="#00f" x="286" y="292">750 WIDE CORRIDOR</text>
<g font-size="5.7">
<text x="501" y="375">ELE DUCT</text>
<text x="512" y="411">ELE PANEL</text>
</g>
<g font-size="5.5">
<text x="61" y="178" transform="rotate(-90 61 178)">Up</text>
<text x="99" y="180" transform="rotate(-90 99 180)">Dn</text>
</g>
<g font-size="5.3">
<text x="661" y="18">10</text>
<text x="730" y="18">11</text>
<text x="798" y="18">12</text>
<text x="661" y="581">10</text>
<text x="730" y="581">11</text>
<text x="798" y="581">12</text>
</g>
<g font-size="5.3" fill="#f0f">
<text x="670" y="305">PROJECT :</text>
<text x="671" y="390">TITLE :</text>
<text x="671" y="435">CONTRACTOR :</text>
</g>
<text font-size="5.1" fill="#dda56e" x="133" y="193">SCRUB</text>
<g font-size="5.1">
<text x="276" y="221">SEMI-</text>
<text x="153" y="226">STERILE AREA</text>
<text x="263" y="227">STERILE AREA</text>
<text x="392" y="224">3 M WIDE CORRIDOR</text>
<text x="467" y="339" transform="rotate(-90 467 339)">3 M WIDE CORRIDOR</text>
</g>
<g font-size="5" fill="#00f">
<text x="341" y="104">COUNSELING</text>
<text x="348" y="110">ROOM-2</text>
<text x="412" y="109">ULTRA</text>
<text x="346" y="116">2452x3242</text>
<text x="411" y="115">SOUND</text>
<text x="413" y="121">ROOM</text>
<text x="408" y="127">2180x4505</text>
<text x="341" y="164">COUNSELING</text>
<text x="348" y="170">ROOM-1</text>
<text x="409" y="174">RECORD</text>
<text x="346" y="176">2452x3242</text>
<text x="413" y="180">ROOM</text>
<text x="408" y="186">2180X1980</text>
<text x="303" y="262">STORE</text>
<text x="304" y="268">ROOM</text>
<text x="299" y="274">2180X1980</text>
</g>
<g font-size="5" fill="#767676">
<text x="557" y="353" transform="rotate(-90 557 353)">BED PAN</text>
<text x="562" y="350" transform="rotate(-90 562 350)">WASH</text>
<text x="581" y="353" transform="rotate(-90 581 353)">TOILET</text>
</g>
<g font-size="4.9" fill="#00f">
<text x="265" y="155">1200 WIDE CORRIDOR</text>
<text x="391" y="178" transform="rotate(-90 391 178)">1200 WIDE CORRIDOR</text>
<text x="239" y="198" transform="rotate(-90 239 198)">1200 WIDE CORRIDOR</text>
<text x="273" y="310" transform="rotate(-90 273 310)">1500 WIDE CORRIDOR</text>
</g>
<g font-size="4.8" fill="#767676">
<text x="504" y="229" transform="rotate(-90 504 229)">NURSES</text>
<text x="510" y="229" transform="rotate(-90 510 229)">STATION</text>
</g>
<g font-size="4.6" fill="#767676">
<text x="528" y="78" transform="rotate(-90 528 78)">W1</text>
<text x="571" y="79" transform="rotate(-90 571 79)">W1</text>
<text x="608" y="108" transform="rotate(-90 608 108)">W1</text>
<text x="608" y="162" transform="rotate(-90 608 162)">W1</text>
<text x="621" y="163" transform="rotate(-90 621 163)">SG1</text>
<text x="620" y="220" transform="rotate(-90 620 220)">SG1</text>
<text x="608" y="223" transform="rotate(-90 608 223)">W1</text>
<text x="608" y="279" transform="rotate(-90 608 279)">W2</text>
<text x="620" y="278" transform="rotate(-90 620 278)">SG1</text>
<text x="602" y="300" transform="rotate(-90 602 300)">D6</text>
<text x="614" y="334" transform="rotate(-90 614 334)">FG1</text>
<text x="608" y="341" transform="rotate(-90 608 341)">V5</text>
</g>
<g font-size="4.6">
<text x="82" y="80" transform="rotate(-90 82 80)">W1</text>
<text x="359" y="80" transform="rotate(-90 359 80)">W1</text>
<text x="390" y="81" transform="rotate(-90 390 81)">V5</text>
<text x="467" y="80" transform="rotate(-90 467 80)">W1</text>
<text x="39" y="223" transform="rotate(-90 39 223)">W1</text>
<text x="466" y="249" transform="rotate(-90 466 249)">D2</text>
<text x="466" y="360" transform="rotate(-90 466 360)">D2</text>
<text x="348" y="367" transform="rotate(-90 348 367)">V5</text>
<text x="397" y="367" transform="rotate(-90 397 367)">W1</text>
<text x="426" y="376" transform="rotate(-90 426 376)">W4</text>
<text x="607" y="394" transform="rotate(-90 607 394)">W1</text>
</g>
<g font-size="4.6" fill="#00f">
<text x="124" y="96">CRYO ROOM</text>
<text x="127" y="101">3000x1600</text>
<text x="218" y="107">SPERM</text>
<text x="211" y="112">COLLECTION</text>
<text x="219" y="118">ROOM</text>
<text x="215" y="124">2365x3300</text>
<text x="145" y="146">ANDROLOGY</text>
<text x="155" y="151">LAB</text>
<text x="148" y="157">4085X4249</text>
<text x="192" y="161">MANIFOLD</text>
<text x="197" y="167">ROOM</text>
<text x="193" y="172">2130x3185</text>
</g>
<text font-size="4.3" fill="#f0f" x="668" y="527">CLIENT :</text>
<g font-size="4.1" fill="#00f">
<text x="250" y="103">BLOOD COLLECTION</text>
<text x="269" y="107">&amp;</text>
<text x="305" y="107">Auto Clave</text>
<text x="253" y="112">INJECTION ROOM</text>
<text x="307" y="112">ROOM</text>
<text x="261" y="117">2582x3300</text>
<text x="304" y="117">2582x3300</text>
</g>
<g font-size="4" fill="#00f">
<text x="198" y="130" transform="rotate(-90 198 130)">PASS</text>
<text x="203" y="129" transform="rotate(-90 203 129)">BOX</text>
<text x="199" y="318" transform="rotate(-90 199 318)">BOX</text>
<text x="113" y="323" transform="rotate(-90 113 323)">BOX</text>
<text x="194" y="319" transform="rotate(-90 194 319)">PASS</text>
<text x="108" y="324" transform="rotate(-90 108 324)">PASS</text>
</g>
<g font-size="4" fill="#767676">
<text x="567" y="350" transform="rotate(-90 567 350)">1800x1200</text>
<text x="585" y="354" transform="rotate(-90 585 354)">1800x1500</text>
</g>
<g font-size="3.7">
<text x="446" y="154" transform="rotate(-90 446 154)">V5</text>
<text x="446" y="176" transform="rotate(-90 446 176)">V5</text>
<text x="359" y="201" transform="rotate(-90 359 201)">V5</text>
</g>
<g font-size="3.7" fill="#767676">
<text x="494" y="293" transform="rotate(-90 494 293)">ALD3</text>
<text x="554" y="338" transform="rotate(-90 554 338)">D6</text>
<text x="576" y="338" transform="rotate(-90 576 338)">D6</text>
</g>
<g font-size="3.6">
<text x="127" y="233" transform="rotate(-89 127 233)">EMERGENCY</text>
<text x="132" y="232" transform="rotate(-89 132 232)">EXIT DOOR</text>
</g>
<g font-size="3.5" fill="#00f">
<text x="383" y="94">TOILET</text>
<text x="185" y="98">TOILET</text>
<text x="380" y="98">1203x1500</text>
<text x="182" y="102">2050x1600</text>
<text x="253" y="177">P.CHANGE</text>
<text x="283" y="179">CHANGE</text>
<text x="283" y="175">F.STAFF</text>
<text x="311" y="175">M.STAFF</text>
<text x="311" y="179">CHANGE</text>
<text x="253" y="185">1735X1870</text>
<text x="257" y="181">ROOM</text>
<text x="285" y="183">ROOM</text>
<text x="313" y="183">ROOM</text>
<text x="281" y="187">1735X1870</text>
<text x="310" y="187">1735X1870</text>
<text x="289" y="308">Dr.CHANGE</text>
<text x="313" y="307">Dr.CHANGE</text>
<text x="316" y="312">ROOM-2</text>
<text x="290" y="316">2610X2200</text>
<text x="292" y="312">ROOM-1</text>
<text x="314" y="316">2610X2200</text>
<text x="283" y="342">Dr.TOILET</text>
<text x="282" y="346">3925X1855</text>
<text x="344" y="346">TOILET</text>
<text x="342" y="350">2000x1200</text>
</g>
</svg>
